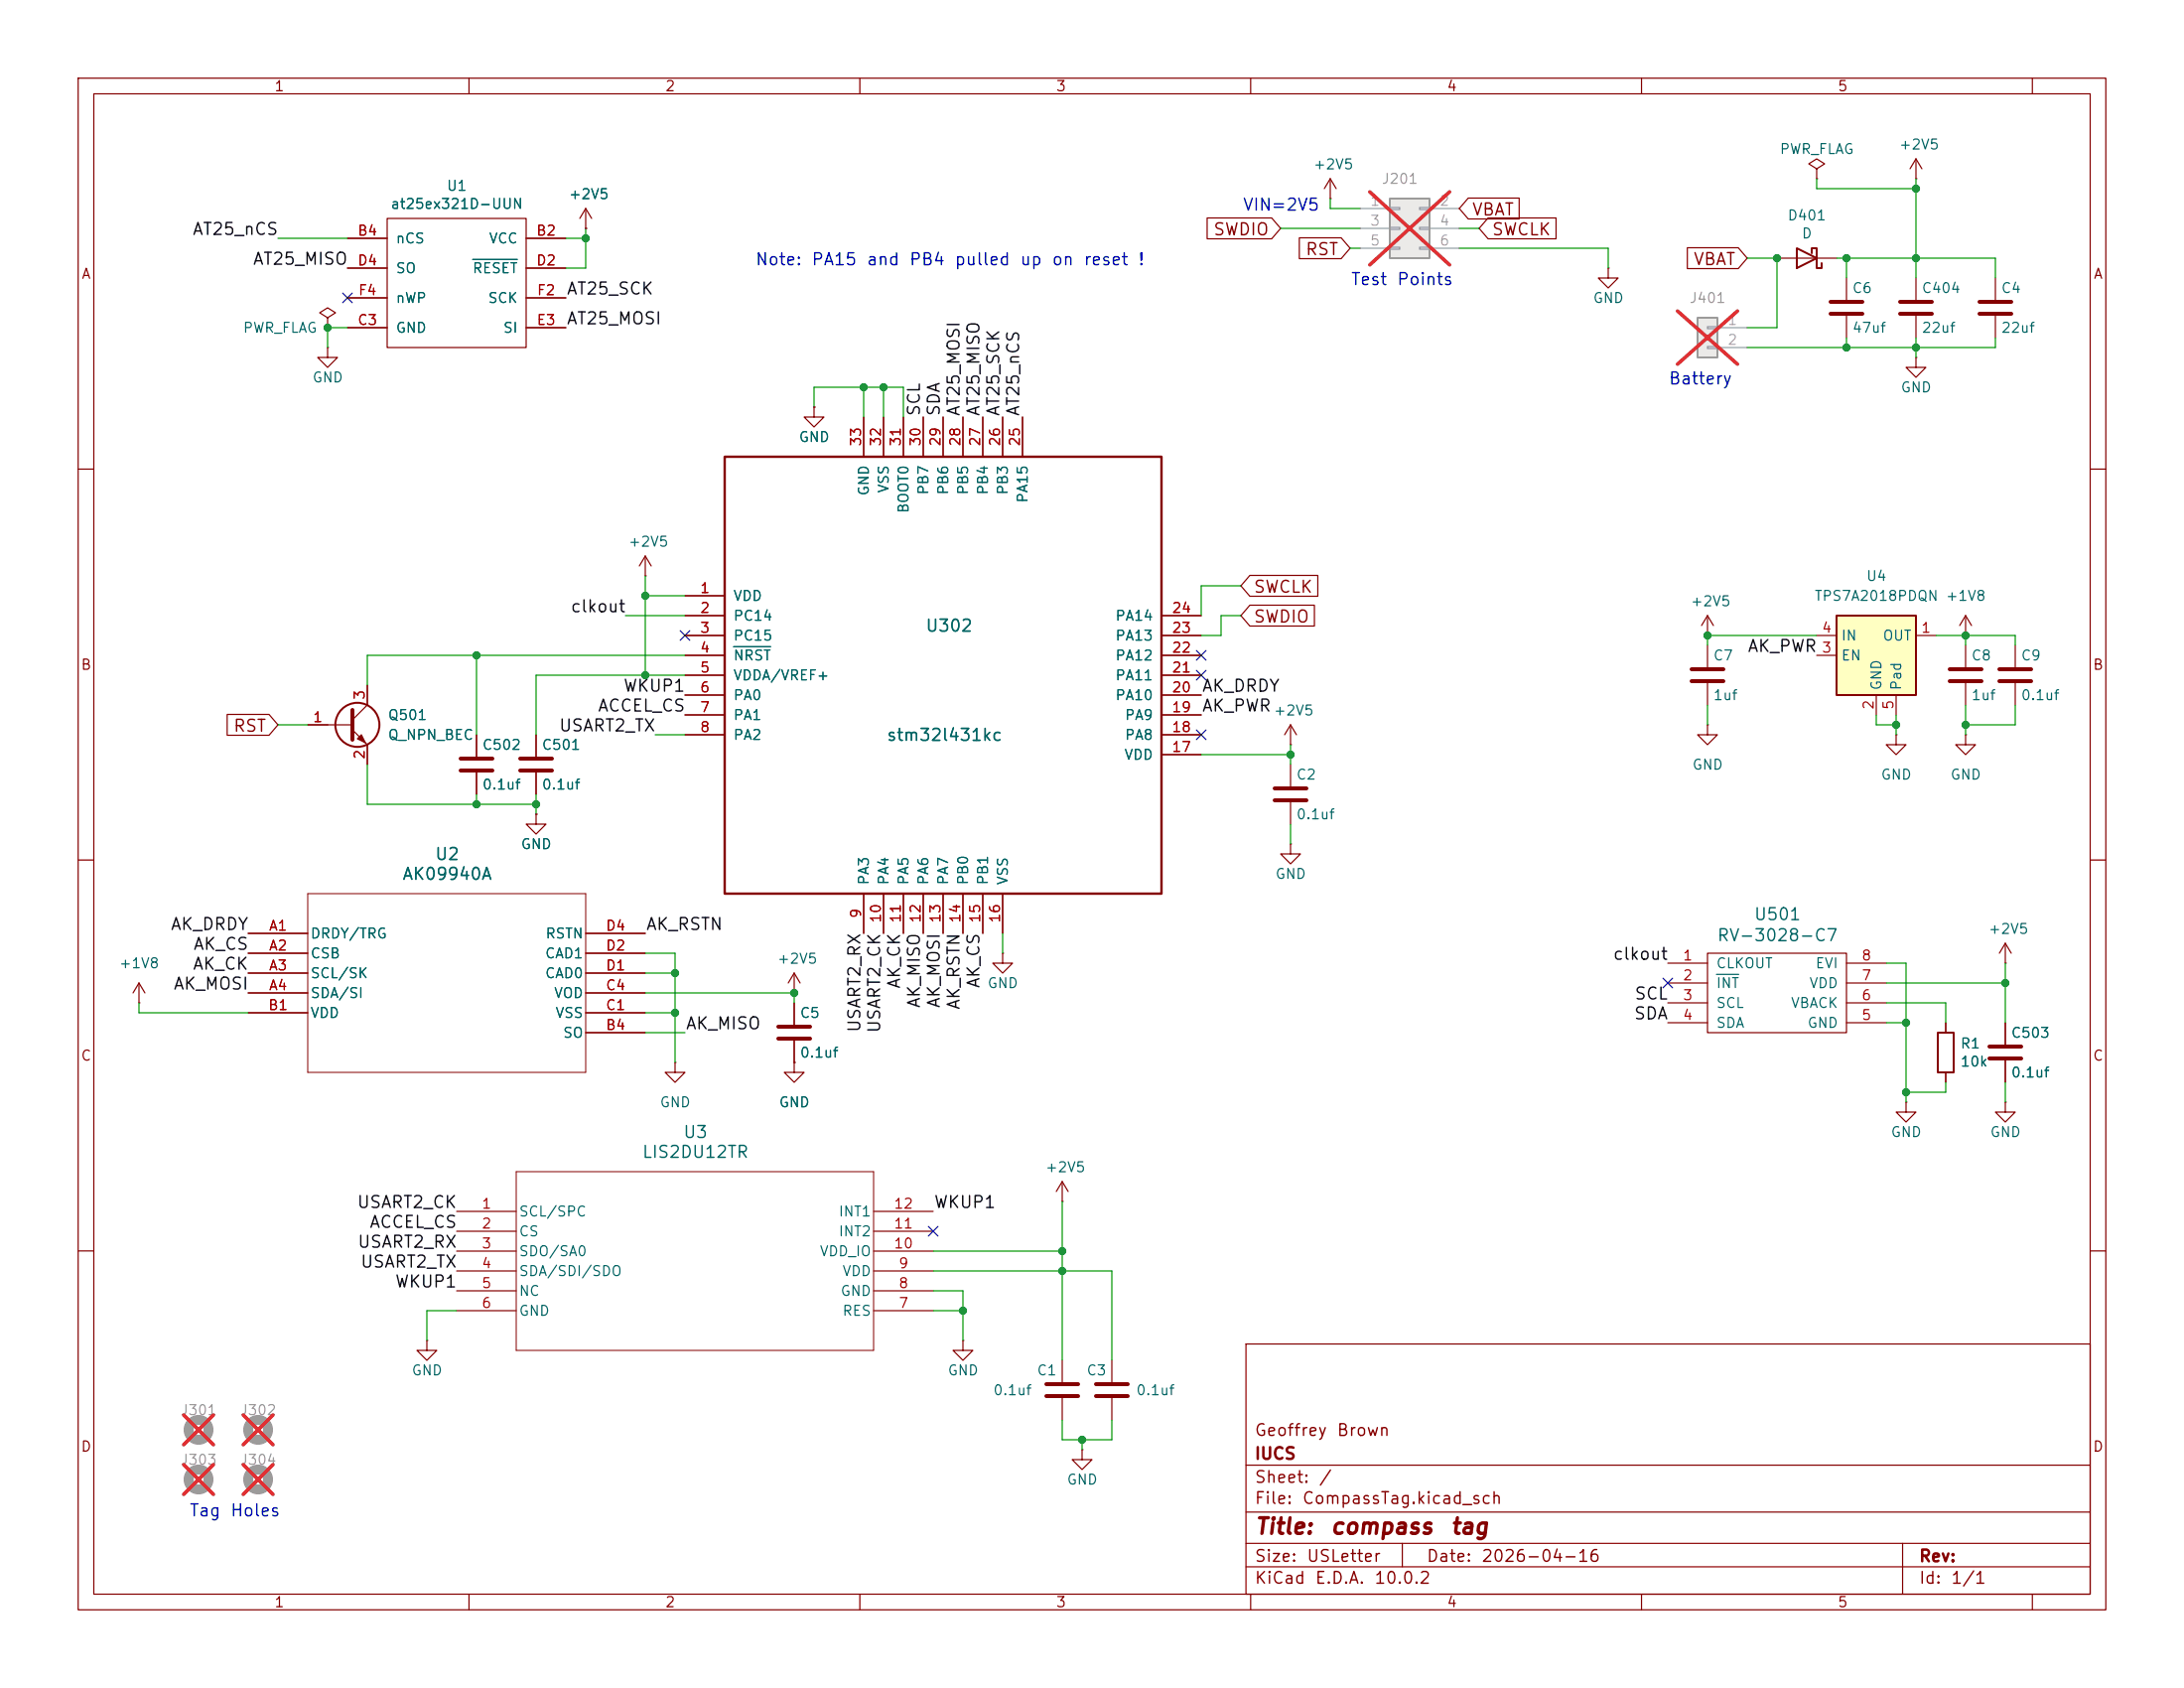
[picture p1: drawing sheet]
<svg xmlns="http://www.w3.org/2000/svg" width="279mm" height="216mm" viewBox="0 0 279 216" stroke-linecap="round" stroke-linejoin="round" font-family="sans-serif">
<g fill="none" stroke="#840000" stroke-width=".15">
<path d="M10 10h259.4v195.9h-259.4zM12 12h255.4v191.9h-255.4zM60 10v2M110 10v2M160 10v2M210 10v2M260 10v2M10 60h2M267.4 60h2M39.4 92.7h5.7M45.1 93.3l1.9 2v2.5M47 87.6v2.6l-1.9 1.9"/>
<path d="M242.6 94v1.3h1.2l-1.2 1.2-1.3-1.2h1.3M242.6 94h.1M251.5 94v1.3h1.2l-1.2 1.2-1.3-1.2h1.3M251.5 94h.1M251.5 82.6v2.7M251.5 87.4v2.8M257.8 82.6v2.7M257.8 87.4v2.8M10 110h2M267.4 110h2M86.4 135.9v1.3h1.2l-1.2 1.2-1.3-1.2h1.3M86.4 135.9h.1"/>
<path d="M10 160h2M159.4 171.9h108v32h-108zM267.4 160h2M159.4 197.4h108M159.4 193.4h108M159.4 187.4h108M179.4 197.4v3M243.4 197.4v6.5M60 203.9v2M110 203.9v2M159.4 200.4h108M160 203.9v2"/>
<path d="M210 203.9v2M260 203.9v2"/>
</g>
<path d="M45.1 90.8v3.8M249.4 85.6h4.1M249.4 87.1h4.1M255.8 85.6h4M255.8 87.1h4" fill="none" stroke="#840000" stroke-width=".51"/>
<circle cx="45.7" cy="92.7" r="2.82" fill="none" stroke="#840000" stroke-width=".25"/>
<path d="M45.7 94.5l.5-.5 .5 1z" fill="#840000" stroke="#840000" stroke-width=".15"/>
<path d="M234.9 78.7h10.2v10.2h-10.2z" fill="#ffffc2"/>
<path d="M234.9 78.7h10.2v10.2h-10.2zM247.9 132.1h2v5.1h-2z" fill="none" stroke="#840000" stroke-width=".25"/>
<g fill="none" stroke="#840000" stroke-width=".15">
<path d="M44.4 30.5h5.1M44.4 34.3h5.1M44.4 38.1h5.1M49.5 27.9h17.8v16.6h-17.8zM67.3 30.5h5.1M67.3 34.3h5.1M67.3 38.1h5.1M74.9 29.2h.1M74.9 26.7l-.7 1.2M74.9 26.7l.8 1.2M74.9 26.7v2.5M245.1 35.6v2.8"/>
<path d="M255.3 35.6v2.8M41.9 44.5v1.2h1.3l-1.3 1.3-1.3-1.3h1.3M41.9 44.5h.1M41.9 40.6l1-.6-1-.6-1 .6 1 .6v1.3M41.9 41.9h.1M44.4 41.9h5.1M67.3 41.9h5.1M104.1 52.1v1.2h1.3l-1.3 1.3-1.2-1.3h1.2M104.1 52.1h.1M110.5 53.3v5.1M113 53.3v5.1M115.6 53.3v5.1"/>
<path d="M118.1 53.3v5.1M120.6 53.3v5.1M123.2 53.3v5.1M125.7 53.3v5.1M128.3 53.3v5.1M130.8 53.3v5.1M245.1 40.4v2.8M255.3 40.4v2.8M82.5 73.7h.1M82.5 71.1l-.7 1.3M82.5 71.1l.8 1.3M82.5 71.1v2.6"/>
<path d="M87.6 76.2h5.1M87.6 78.7h5.1M148.6 78.7h5.1M218.4 78.7l-.7 1.3M218.4 78.7l.8 1.3M218.4 78.7v2.6M251.5 78.7l-.8 1.3M251.5 78.7l.7 1.3M251.5 78.7v2.6M61 94v2.8M61 98.8v2.8M68.6 94v2.8"/>
<path d="M68.6 98.8v2.8M87.6 81.3h5.1M87.6 83.8h5.1M87.6 86.4h5.1M87.6 88.9h5.1M87.6 91.4h5.1M87.6 94h5.1M148.6 81.3h5.1M148.6 83.8h5.1M148.6 86.4h5.1M148.6 88.9h5.1M148.6 91.4h5.1"/>
<path d="M148.6 94h5.1M148.6 96.5h5.1M165.1 95.3h.1M165.1 92.7v2.6M165.1 97.8v2.8M165.1 92.7l-.8 1.3M165.1 92.7l.8 1.3M218.4 92.7v1.3h1.3l-1.3 1.3-1.2-1.3h1.2M218.4 92.7h.1M218.4 81.3h.1M218.4 82.6v2.7M218.4 87.4v2.8"/>
<path d="M232.4 81.3h2.5M232.4 83.8h2.5M240 88.9v2.5M242.6 88.9v2.5M245.1 81.3h2.5M251.5 81.3h.1M68.6 104.1v1.3h1.2l-1.2 1.3-1.3-1.3h1.3M68.6 104.1h.1M110.5 114.3v5.1M113 114.3v5.1M115.6 114.3v5.1M118.1 114.3v5.1"/>
<path d="M120.6 114.3v5.1M123.2 114.3v5.1M125.7 114.3v5.1M128.3 114.3v5.1M165.1 108v1.2h1.3l-1.3 1.3-1.3-1.3h1.3M165.1 108h.1M165.1 102.6v2.8M101.6 127h.1M101.6 124.5v2.5M101.6 128.3v2.8M101.6 133.1v2.8M101.6 124.5l-.8 1.2"/>
<path d="M101.6 124.5l.8 1.2M213.4 123.2h5M213.4 125.7h5M213.4 128.3h5M213.4 130.8h5M218.4 121.9h17.8v10.2h-17.8zM236.2 123.2h5.1M236.2 125.7h5.1M236.2 128.3h5.1M236.2 130.8h5.1M248.9 130.8v1.3M248.9 137.2v1.2"/>
<path d="M256.5 123.2h.1M256.5 120.7v2.5M256.5 130.8v2.8M256.5 135.6v2.8M256.5 120.7l-.7 1.2M256.5 120.7l.8 1.2M243.8 141v1.2h1.3l-1.3 1.3-1.2-1.3h1.2M243.8 141h.1M256.5 141v1.2h1.3l-1.3 1.3-1.2-1.3h1.2M256.5 141h.1M54.6 171.5v1.2h1.3l-1.3 1.3-1.3-1.3h1.3M54.6 171.5h.1"/>
<path d="M123.2 171.5v1.2h1.3l-1.3 1.3-1.3-1.3h1.3M123.2 171.5h.1M135.9 174v2.8M135.9 178.8v2.8M142.2 174v2.8M142.2 178.8v2.8M138.4 185.4v1.3h1.3l-1.3 1.3-1.2-1.3h1.2M138.4 185.4h.1"/>
</g>
<g fill="none" stroke="#840000" stroke-width=".51">
<path d="M243.1 38.6h4M253.2 38.6h4.1M243.1 40.1h4M253.2 40.1h4.1M58.9 97h4.1M58.9 98.6h4.1M66.5 97h4.1M66.5 98.6h4.1M216.4 85.6h4.1M216.4 87.1h4.1M163.1 100.8h4M163.1 102.4h4"/>
<path d="M99.6 131.3h4M99.6 132.8h4M254.5 133.9h4.1M254.5 135.4h4.1M133.9 177h4M133.9 178.6h4M140.2 177h4.1M140.2 178.6h4.1"/>
</g>
<g fill="none" stroke="#9c9b98" stroke-width="1.3">
<circle cx="25.4" cy="189.2" r="1.27"/>
<circle cx="25.4" cy="182.9" r="1.27"/>
<circle cx="33" cy="189.2" r="1.27"/>
<circle cx="33" cy="182.9" r="1.27"/>
</g>
<path d="M23.5 181l3.8 3.8M23.5 187.3l3.8 3.8M27.3 181l-3.8 3.8M27.3 187.3l-3.8 3.8M31.1 181l3.8 3.8M31.1 187.3l3.8 3.8M34.9 181l-3.8 3.8M34.9 187.3l-3.8 3.8" fill="none" stroke="#e12e31" stroke-width=".46"/>
<path d="M92.7 58.4h55.9v55.9h-55.9z" fill="none" stroke="#840000" stroke-width=".3"/>
<path d="M60.5 33.2h5.7M93.9 82.7h4.7M219.6 124.6h2.8" fill="none" stroke="#006464" stroke-width=".15"/>
<path d="M217.2 40.6h2.5v5.1h-2.5z" fill="#ebeae8"/>
<path d="M217.2 40.6h2.5v5.1h-2.5z" fill="none" stroke="#9c9b98" stroke-width=".25"/>
<path d="M218.4 41.8h1.3v.2h-1.3zM218.4 44.3h1.3v.3h-1.3zM219.7 41.9h3.8M219.7 44.5h3.8" fill="none" stroke="#9c9b98" stroke-width=".15"/>
<path d="M214.6 39.8l7.7 6.8M222.3 39.8l-7.7 6.8" fill="none" stroke="#e12e31" stroke-width=".46"/>
<g fill="none" stroke="#840000" stroke-width=".15">
<path d="M170.2 25.4h.1M170.2 22.9l-.8 1.2M170.2 22.9l.7 1.2M170.2 22.9v2.5M205.7 34.3v1.3h1.3l-1.3 1.2-1.2-1.2h1.2M205.7 34.3h.1M227.3 33h7.6M232.4 21.6l1-.6-1-.7-1 .7 1 .6v1.3M232.4 22.9h.1M236.2 35.6v2.8M245.1 22.9h.1M245.1 20.3l-.8 1.3"/>
<path d="M245.1 20.3l.8 1.3M245.1 20.3v2.6M236.2 40.4v2.8M245.1 45.7v1.3h1.3l-1.3 1.3-1.3-1.3h1.3M245.1 45.7h.1M31.7 119.4h7.7M74.9 119.4h7.6M17.8 128.3h.1M17.8 125.7l-.8 1.3M17.8 125.7l.7 1.3M17.8 125.7v2.6M31.7 121.9h7.7"/>
<path d="M31.7 124.5h7.7M31.7 127h7.7M31.7 129.5h7.7M74.9 121.9h7.6M74.9 124.5h7.6M74.9 127h7.6M74.9 129.5h7.6M74.9 132.1h7.6M128.3 121.9v1.3h1.2l-1.2 1.3-1.3-1.3h1.3M128.3 121.9h.1M58.4 157.5h7.6M58.4 154.9h7.6"/>
<path d="M111.8 157.5h7.6M111.8 154.9h7.6M135.9 153.7h.1M135.9 151.1l-.8 1.3M135.9 151.1l.8 1.3M135.9 151.1v2.6M58.4 160h7.6M58.4 162.6h7.6M58.4 165.1h7.6M58.4 167.6h7.6M111.8 160h7.6M111.8 162.6h7.6"/>
<path d="M111.8 165.1h7.6M111.8 167.6h7.6"/>
</g>
<path d="M39.4 114.3h35.5v22.9h-35.5zM66 149.9h45.8v22.8h-45.8z" fill="none" stroke="#840000" stroke-width=".13"/>
<path d="M229.9 31.8l2.5 1.2-2.5 1.3zM231.8 32.4v-.6h.6v2.5h.6v-.6" fill="none" stroke="#840000" stroke-width=".25"/>
<path d="M234.2 38.6h4.1M234.2 40.1h4.1" fill="none" stroke="#840000" stroke-width=".51"/>
<path d="M177.8 25.4h5.1v7.6h-5.1z" fill="#ebeae8"/>
<path d="M177.8 25.4h5.1v7.6h-5.1z" fill="none" stroke="#9c9b98" stroke-width=".25"/>
<path d="M174 26.7h3.8M174 29.2h3.8M174 31.8h3.8M177.8 26.5h1.3v.3h-1.3zM177.8 29.1h1.3v.2h-1.3zM177.8 31.6h1.3v.3h-1.3zM181.6 26.5h1.3v.3h-1.3zM181.6 29.1h1.3v.2h-1.3zM181.6 31.6h1.3v.3h-1.3zM182.9 26.7h3.8M182.9 29.2h3.8M182.9 31.8h3.8" fill="none" stroke="#9c9b98" stroke-width=".15"/>
<path d="M175.2 24.5l10.2 9.4M185.4 24.5l-10.2 9.4" fill="none" stroke="#e12e31" stroke-width=".46"/>
<g fill="none" stroke="#840000" stroke-width=".15">
<path d="M44.4 30.5h5.1M44.4 34.3h5.1M44.4 38.1h5.1M67.3 30.5h5.1M67.3 34.3h5.1M67.3 38.1h5.1M74.9 29.2h.1M154.4 27.9h8.3l1.1 1.3-1.1 1.3h-8.3zM166.2 30.4h5.4l1.1 1.4-1.1 1.3h-5.4zM187.8 25.3h6.6v2.7h-6.6l-1.1-1.3zM190.4 27.9h8.7v2.6h-8.7l-1.2-1.3zM215.9 31.7h6.5l1.1 1.3-1.1 1.4h-6.5z"/>
<path d="M44.4 41.9h5.1M67.3 41.9h5.1M104.1 52.1h.1M110.5 53.3v5.1M113 53.3v5.1M115.6 53.3v5.1M118.1 53.3v5.1M120.6 53.3v5.1M123.2 53.3v5.1M125.7 53.3v5.1M128.3 53.3v5.1M130.8 53.3v5.1"/>
<path d="M87.6 76.2h5.1M87.6 78.7h5.1M148.6 78.7h5.1M159.9 73.6h8.7v2.7h-8.7l-1.2-1.4zM159.9 77.4h8.3v2.7h-8.3l-1.2-1.4zM29.1 91.4h5.3l1.2 1.3-1.2 1.3h-5.3zM39.4 92.7h2.5M47 87.6v2.6M47 95.3v2.5M61 94v2.8M61 98.8v2.8M68.6 94v2.8"/>
<path d="M68.6 98.8v2.8M87.6 81.3h5.1M87.6 83.8h5.1M87.6 86.4h5.1M87.6 88.9h5.1M87.6 91.4h5.1M87.6 94h5.1M148.6 81.3h5.1M148.6 83.8h5.1M148.6 86.4h5.1M148.6 88.9h5.1M148.6 91.4h5.1"/>
<path d="M148.6 94h5.1M148.6 96.5h5.1M31.7 119.4h7.7M68.6 104.1h.1M74.9 119.4h7.6M110.5 114.3v5.1M113 114.3v5.1M115.6 114.3v5.1M118.1 114.3v5.1M120.6 114.3v5.1M123.2 114.3v5.1M125.7 114.3v5.1"/>
<path d="M128.3 114.3v5.1M31.7 121.9h7.7M31.7 124.5h7.7M31.7 127h7.7M31.7 129.5h7.7M74.9 121.9h7.6M74.9 124.5h7.6M74.9 127h7.6M74.9 129.5h7.6M74.9 132.1h7.6M101.6 135.9v1.3h1.3l-1.3 1.2-1.3-1.2h1.3M101.6 135.9h.1"/>
<path d="M101.6 128.3v2.8M101.6 133.1v2.8M248.9 130.8v1.3M248.9 137.2v1.2M256.5 130.8v2.8M256.5 135.6v2.8"/>
</g>
<g fill="none" stroke="#009600" stroke-width=".15">
<path d="M35.6 30.5h8.8M72.4 30.5h2.5M74.9 29.2v5.1h-2.5M163.8 29.2h10.2M170.2 25.4v1.3h3.8M172.7 31.8h1.3M186.7 29.2h2.5M186.7 31.8h19v2.5M223.5 33h3.8v8.9h-3.8M232.4 22.9v1.2h12.7M234.9 33h20.4v2.6M236.2 33v2.6"/>
<path d="M245.1 22.9v12.7M44.4 41.9h-2.5v2.6M104.1 52.1v-2.6h11.5v3.8M110.5 49.5v3.8M113 49.5v3.8M236.2 43.2v1.3M245.1 43.2v2.5M255.3 43.2v1.3h-31.8M80 78.7h7.6M82.5 73.7v12.7M82.5 76.2h5.1M158.7 78.7h-2.5v2.6h-2.5"/>
<path d="M158.7 74.9h-5v3.8M35.6 92.7h3.8M47 97.8v5.1h21.6M61 83.8v10.2M83.8 94h3.8M87.6 83.8h-40.6v3.8M87.6 86.4h-19v7.6M153.7 96.5h11.4M165.1 95.3v2.5M218.4 90.2v2.5M232.4 81.3h-14v1.3M240 91.4v1.3h2.6"/>
<path d="M242.6 91.4v2.6M247.6 81.3h10.2v1.3M251.5 81.3v1.3M251.5 90.2v3.8M257.8 90.2v2.5h-6.3M61 101.6v1.3M68.6 101.6v2.5M128.3 119.4v2.5M165.1 105.4v2.6M17.8 128.3v1.2h13.9M82.5 127h19.1v1.3M82.5 132.1h5.1"/>
<path d="M82.5 121.9h3.9v14M82.5 124.5h3.9M82.5 129.5h3.9M241.3 123.2h2.5v17.8M241.3 128.3h7.6v2.5M241.3 130.8h2.5M241.3 125.7h15.2M248.9 138.4v1.3h-5.1M256.5 123.2v7.6M256.5 138.4v2.6M135.9 153.7v20.3M58.4 167.6h-3.8v3.9"/>
<path d="M119.4 165.1h3.8v6.4M119.4 167.6h3.8M119.4 162.6h22.8v11.4M119.4 160h16.5M135.9 181.6v2.6h6.3v-2.6M138.4 184.2v1.2"/>
</g>
<g fill="none" stroke="#000084" stroke-width=".15">
<path d="M43.8 37.5l1.3 1.2M45.1 37.5l-1.3 1.2M87 80.7l1.2 1.2M88.2 80.7l-1.2 1.2M153.1 93.4l1.2 1.2M153.1 85.8l1.2 1.2M153.1 83.2l1.2 1.2M154.3 93.4l-1.2 1.2M154.3 85.8l-1.2 1.2M154.3 83.2l-1.2 1.2M212.8 125.1l1.2 1.2M214 125.1l-1.2 1.2"/>
<path d="M118.8 156.9l1.2 1.2M120 156.9l-1.2 1.2"/>
</g>
<path d="M60.5 33.2h5.7M93.9 82.7h4.7" fill="none" stroke="#006464" stroke-width=".15"/>
<g fill="#009600" stroke="#009600" stroke-width=".13">
<circle cx="110.5" cy="49.5" r=".46"/>
<circle cx="113" cy="49.5" r=".46"/>
<circle cx="74.9" cy="30.5" r=".46"/>
<circle cx="86.4" cy="129.5" r=".46"/>
<circle cx="61" cy="102.9" r=".46"/>
<circle cx="68.6" cy="102.9" r=".46"/>
<circle cx="101.6" cy="127" r=".46"/>
<circle cx="86.4" cy="124.5" r=".46"/>
<circle cx="123.2" cy="167.6" r=".46"/>
<circle cx="135.9" cy="160" r=".46"/>
<circle cx="135.9" cy="162.6" r=".46"/>
<circle cx="138.4" cy="184.2" r=".46"/>
<circle cx="61" cy="83.8" r=".46"/>
<circle cx="82.5" cy="86.4" r=".46"/>
<circle cx="82.5" cy="76.2" r=".46"/>
<circle cx="41.9" cy="41.9" r=".46"/>
<circle cx="236.2" cy="33" r=".46"/>
<circle cx="245.1" cy="24.1" r=".46"/>
<circle cx="245.1" cy="33" r=".46"/>
<circle cx="236.2" cy="44.5" r=".46"/>
<circle cx="245.1" cy="44.5" r=".46"/>
<circle cx="227.3" cy="33" r=".46"/>
<circle cx="243.8" cy="130.8" r=".46"/>
<circle cx="243.8" cy="139.7" r=".46"/>
<circle cx="256.5" cy="125.7" r=".46"/>
<circle cx="165.1" cy="96.5" r=".46"/>
<circle cx="218.4" cy="81.3" r=".46"/>
<circle cx="242.6" cy="92.7" r=".46"/>
<circle cx="251.5" cy="92.7" r=".46"/>
<circle cx="251.5" cy="81.3" r=".46"/>
</g>
<g font-size="2" fill="#840000">
<text x="160.4" y="196.7">Title:</text>
<text x="170.1" y="196.7">compass</text>
<text x="185.4" y="196.7">tag</text>
</g>
<g font-size="1.5" fill="#0000c2">
<text x="158.9" y="27.3">VIN=2V5</text>
<text x="96.5" y="34.3">Note:</text>
<text x="103.7" y="34.3">PA15</text>
<text x="110.8" y="34.3">and</text>
<text x="116.2" y="34.3">PB4</text>
<text x="122" y="34.3">pulled</text>
<text x="130.4" y="34.3">up</text>
<text x="134.4" y="34.3">on</text>
<text x="138.5" y="34.3">reset</text>
<text x="145.5" y="34.3">!</text>
<text x="172.7" y="36.9">Test</text>
<text x="178.6" y="36.9">Points</text>
<text x="213.4" y="49.6">Battery</text>
<text x="24.1" y="194.3">Tag</text>
<text x="29.4" y="194.3">Holes</text>
</g>
<g font-size="1.5" fill="#840000">
<text x="188.2" y="27.9">VBAT</text>
<text x="155.1" y="30.5">SWDIO</text>
<text x="166.9" y="33">RST</text>
<text x="190.8" y="30.5">SWCLK</text>
<text x="216.5" y="34.3">VBAT</text>
<text x="160.3" y="76.2">SWCLK</text>
<text x="160.3" y="80">SWDIO</text>
<text x="29.7" y="94">RST</text>
<text x="160.4" y="184">Geoffrey</text>
<text x="170.9" y="184">Brown</text>
<text x="160.4" y="190">Sheet:</text>
<text x="160.4" y="187">IUCS</text>
<text x="168.6" y="190">/</text>
<text x="160.4" y="192.7">File:</text>
<text x="166.5" y="192.7">CompassTag.kicad_sch</text>
<text x="160.4" y="202.9">KiCad</text>
<text x="160.4" y="200.1">Size:</text>
<text x="167.1" y="200.1">USLetter</text>
<text x="168.1" y="202.9">E.D.A.</text>
<text x="175.7" y="202.9">10.0.2</text>
<text x="182.4" y="200.1">Date:</text>
<text x="189.4" y="200.1">2026-04-16</text>
<text x="245.4" y="200.1">Rev:</text>
<text x="245.4" y="202.9">Id:</text>
<text x="249.5" y="202.9">1/1</text>
</g>
<g font-size="1.5" fill="#0f0f0f">
<text x="24.5" y="30.4">AT25_nCS</text>
<text x="32.3" y="34.3">AT25_MISO</text>
<text x="72.4" y="41.9">AT25_MOSI</text>
<text x="72.4" y="38.1">AT25_SCK</text>
<text x="118.1" y="53.3" transform="rotate(-90 118.1 53.3)">SCL</text>
<text x="120.6" y="53.3" transform="rotate(-90 120.6 53.3)">SDA</text>
<text x="123.2" y="53.3" transform="rotate(-90 123.2 53.3)">AT25_MOSI</text>
<text x="125.7" y="53.3" transform="rotate(-90 125.7 53.3)">AT25_MISO</text>
<text x="128.2" y="53.3" transform="rotate(-90 128.2 53.3)">AT25_SCK</text>
<text x="130.8" y="53.3" transform="rotate(-90 130.8 53.3)">AT25_nCS</text>
<text x="72.9" y="78.7">clkout</text>
<text x="223.5" y="83.8">AK_PWR</text>
<text x="79.6" y="88.9">WKUP1</text>
<text x="153.7" y="88.9">AK_DRDY</text>
<text x="71.4" y="93.9">USART2_TX</text>
<text x="76.4" y="91.4">ACCEL_CS</text>
<text x="153.7" y="91.4">AK_PWR</text>
<text x="21.7" y="119.3">AK_DRDY</text>
<text x="82.5" y="119.3">AK_RSTN</text>
<text x="24.6" y="124.4">AK_CK</text>
<text x="24.6" y="121.9">AK_CS</text>
<text x="206.2" y="123.2">clkout</text>
<text x="22.1" y="127">AK_MOSI</text>
<text x="115.5" y="126.6" transform="rotate(-90 115.5 126.6)">AK_CK</text>
<text x="118.1" y="129" transform="rotate(-90 118.1 129)">AK_MISO</text>
<text x="120.6" y="129" transform="rotate(-90 120.6 129)">AK_MOSI</text>
<text x="123.2" y="129.3" transform="rotate(-90 123.2 129.3)">AK_RSTN</text>
<text x="125.7" y="126.5" transform="rotate(-90 125.7 126.5)">AK_CS</text>
<text x="208.9" y="130.8">SDA</text>
<text x="209" y="128.2">SCL</text>
<text x="87.6" y="132">AK_MISO</text>
<text x="110.5" y="132.2" transform="rotate(-90 110.5 132.2)">USART2_RX</text>
<text x="113" y="132.2" transform="rotate(-90 113 132.2)">USART2_CK</text>
<text x="45.6" y="154.9">USART2_CK</text>
<text x="119.4" y="154.9">WKUP1</text>
<text x="45.6" y="160">USART2_RX</text>
<text x="47.2" y="157.4">ACCEL_CS</text>
<text x="46" y="162.5">USART2_TX</text>
<text x="50.4" y="165.1">WKUP1</text>
</g>
<g font-size="1.5" fill="#006464">
<text x="118.3" y="81.2">U302</text>
<text x="113.3" y="95.1">stm32l431kc</text>
<text x="51.4" y="112.9">AK09940A</text>
<text x="55.5" y="110.4">U2</text>
<text x="224.3" y="118.1">U501</text>
<text x="219.6" y="120.8">RV-3028-C7</text>
<text x="82" y="148.5">LIS2DU12TR</text>
<text x="87.3" y="145.9">U3</text>
</g>
<g font-size="1.3" fill="#840000">
<text x="35" y="12">1</text>
<text x="85" y="12">2</text>
<text x="135" y="12">3</text>
<text x="185" y="12">4</text>
<text x="235" y="12">5</text>
<text x="10.3" y="36">A</text>
<text x="267.7" y="36">A</text>
<text x="10.3" y="86">B</text>
<text x="267.7" y="86">B</text>
<text x="10.3" y="136">C</text>
<text x="267.7" y="136">C</text>
<text x="10.3" y="186">D</text>
<text x="267.7" y="186">D</text>
<text x="35" y="205.9">1</text>
<text x="85" y="205.9">2</text>
<text x="135" y="205.9">3</text>
<text x="185" y="205.9">4</text>
<text x="235" y="205.9">5</text>
</g>
<g font-size="1.3" fill="#006464">
<text x="167.9" y="22">+2V5</text>
<text x="227.6" y="20">PWR_FLAG</text>
<text x="242.8" y="19.4">+2V5</text>
<text x="49.9" y="27">at25ex321D-UUN</text>
<text x="57" y="24.7">U1</text>
<text x="72.7" y="25.8">+2V5</text>
<text x="228.6" y="28.5">D401</text>
<text x="50.5" y="31.5">nCS</text>
<text x="50.5" y="35.3">SO</text>
<text x="60.3" y="35.3">RESET</text>
<text x="62.5" y="31.5">VCC</text>
<text x="230.4" y="30.8">D</text>
<text x="50.5" y="39.1">nWP</text>
<text x="62.3" y="39.1">SCK</text>
<text x="203.7" y="39.1">GND</text>
<text x="236.9" y="37.8">C6</text>
<text x="245.8" y="37.8">C404</text>
<text x="255.9" y="37.8">C4</text>
<text x="31" y="42.9">PWR_FLAG</text>
<text x="50.5" y="42.9">GND</text>
<text x="64.3" y="42.9">SI</text>
<text x="236.9" y="42.9">47uf</text>
<text x="245.8" y="42.9">22uf</text>
<text x="255.9" y="42.9">22uf</text>
<text x="39.9" y="49.2">GND</text>
<text x="243.1" y="50.5">GND</text>
<text x="102.1" y="56.9">GND</text>
<text x="111.5" y="63.5" transform="rotate(-90 111.5 63.5)">GND</text>
<text x="114" y="63.1" transform="rotate(-90 114 63.1)">VSS</text>
<text x="116.5" y="65.7" transform="rotate(-90 116.5 65.7)">BOOT0</text>
<text x="119.1" y="63.4" transform="rotate(-90 119.1 63.4)">PB7</text>
<text x="121.6" y="63.4" transform="rotate(-90 121.6 63.4)">PB6</text>
<text x="124.2" y="63.4" transform="rotate(-90 124.2 63.4)">PB5</text>
<text x="126.7" y="63.4" transform="rotate(-90 126.7 63.4)">PB4</text>
<text x="129.2" y="63.4" transform="rotate(-90 129.2 63.4)">PB3</text>
<text x="131.8" y="64.4" transform="rotate(-90 131.8 64.4)">PA15</text>
<text x="80.3" y="70.2">+2V5</text>
<text x="93.7" y="77.2">VDD</text>
<text x="216.2" y="77.9">+2V5</text>
<text x="232" y="77.2">TPS7A2018PDQN +1V8</text>
<text x="238.7" y="74.6">U4</text>
<text x="93.7" y="79.7">PC14</text>
<text x="93.7" y="82.3">PC15</text>
<text x="142.6" y="82.3">PA13</text>
<text x="142.6" y="79.7">PA14</text>
<text x="235.5" y="82.3">IN</text>
<text x="240.8" y="82.3">OUT</text>
<text x="93.7" y="84.8">NRST</text>
<text x="93.7" y="87.3">VDDA/VREF+</text>
<text x="93.7" y="89.9">PA0</text>
<text x="142.6" y="89.9">PA10</text>
<text x="142.6" y="87.3">PA11</text>
<text x="142.6" y="84.8">PA12</text>
<text x="219.1" y="84.8">C7</text>
<text x="219.1" y="89.9">1uf</text>
<text x="235.5" y="84.8">EN</text>
<text x="241" y="88.4" transform="rotate(-90 241 88.4)">GND</text>
<text x="243.5" y="88.4" transform="rotate(-90 243.5 88.4)">Pad</text>
<text x="252.1" y="84.8">C8</text>
<text x="252.1" y="89.9">1uf</text>
<text x="258.5" y="84.8">C9</text>
<text x="258.5" y="89.9">0.1uf</text>
<text x="49.5" y="95">Q_NPN_BEC</text>
<text x="49.5" y="92.4">Q501</text>
<text x="93.7" y="92.4">PA1</text>
<text x="93.7" y="95">PA2</text>
<text x="143.8" y="95">PA8</text>
<text x="143.8" y="92.4">PA9</text>
<text x="162.8" y="91.8">+2V5</text>
<text x="61.6" y="96.2">C502</text>
<text x="61.6" y="101.3">0.1uf</text>
<text x="69.2" y="96.2">C501</text>
<text x="69.2" y="101.3">0.1uf</text>
<text x="143.7" y="97.5">VDD</text>
<text x="165.7" y="100">C2</text>
<text x="216.4" y="98.8">GND</text>
<text x="240.5" y="100">GND</text>
<text x="249.4" y="100">GND</text>
<text x="165.7" y="105.1">0.1uf</text>
<text x="66.5" y="108.9">GND</text>
<text x="111.5" y="113.3" transform="rotate(-90 111.5 113.3)">PA3</text>
<text x="114" y="113.3" transform="rotate(-90 114 113.3)">PA4</text>
<text x="116.5" y="113.3" transform="rotate(-90 116.5 113.3)">PA5</text>
<text x="119.1" y="113.3" transform="rotate(-90 119.1 113.3)">PA6</text>
<text x="121.6" y="113.3" transform="rotate(-90 121.6 113.3)">PA7</text>
<text x="124.2" y="113.3" transform="rotate(-90 124.2 113.3)">PB0</text>
<text x="126.7" y="113.3" transform="rotate(-90 126.7 113.3)">PB1</text>
<text x="129.2" y="113.3" transform="rotate(-90 129.2 113.3)">VSS</text>
<text x="163.1" y="112.7">GND</text>
<text x="254.3" y="119.8">+2V5</text>
<text x="15.1" y="124.2">+1V8</text>
<text x="39.6" y="120.4">DRDY/TRG</text>
<text x="39.6" y="122.9">CSB</text>
<text x="39.6" y="125.4">SCL/SK</text>
<text x="69.6" y="125.4">CAD0</text>
<text x="69.6" y="122.9">CAD1</text>
<text x="69.7" y="120.4">RSTN</text>
<text x="99.3" y="123.6">+2V5</text>
<text x="219.5" y="124.2">CLKOUT</text>
<text x="232.2" y="124.2">EVI</text>
<text x="39.6" y="128">SDA/SI</text>
<text x="39.6" y="130.5">VDD</text>
<text x="70.8" y="128">VOD</text>
<text x="71" y="130.5">VSS</text>
<text x="102.2" y="130.5">C5</text>
<text x="126.2" y="126.7">GND</text>
<text x="219.5" y="126.7">INT</text>
<text x="219.5" y="129.2">SCL</text>
<text x="219.5" y="131.8">SDA</text>
<text x="229" y="129.2">VBACK</text>
<text x="231.1" y="131.8">GND</text>
<text x="231.4" y="126.7">VDD</text>
<text x="71.9" y="133.1">SO</text>
<text x="102.2" y="135.6">0.1uf</text>
<text x="250.7" y="134.4">R1</text>
<text x="250.7" y="136.7">10k</text>
<text x="257.2" y="133.1">C503</text>
<text x="84.3" y="141.9">GND</text>
<text x="99.6" y="141.9">GND</text>
<text x="257.2" y="138.1">0.1uf</text>
<text x="241.8" y="145.8">GND</text>
<text x="254.5" y="145.8">GND</text>
<text x="66.3" y="155.9">SCL/SPC</text>
<text x="107.2" y="155.9">INT1</text>
<text x="133.6" y="150.2">+2V5</text>
<text x="66.3" y="161">SDO/SA0</text>
<text x="66.3" y="158.5">CS</text>
<text x="104.8" y="161">VDD_IO</text>
<text x="107.2" y="158.5">INT2</text>
<text x="66.3" y="163.5">SDA/SDI/SDO</text>
<text x="66.3" y="166.1">NC</text>
<text x="107.4" y="166.1">GND</text>
<text x="107.7" y="163.5">VDD</text>
<text x="66.3" y="168.6">GND</text>
<text x="107.7" y="168.6">RES</text>
<text x="52.6" y="176.2">GND</text>
<text x="121.2" y="176.2">GND</text>
<text x="127" y="178.8">0.1uf</text>
<text x="132.6" y="176.2">C1</text>
<text x="138.9" y="176.2">C3</text>
<text x="145.3" y="178.8">0.1uf</text>
<text x="136.4" y="190.2">GND</text>
</g>
<g font-size="1.3" fill="#939391">
<text x="176.7" y="23.8">J201</text>
<text x="216" y="39.1">J401</text>
<text x="23" y="181.3">J301</text>
<text x="30.6" y="181.3">J302</text>
<text x="23" y="187.7">J303</text>
<text x="30.6" y="187.7">J304</text>
</g>
<g font-size="1.3" fill="#a5a4a2">
<text x="175.2" y="26.6">1</text>
<text x="175.2" y="29.2">3</text>
<text x="184.1" y="26.6">2</text>
<text x="184.1" y="29.2">4</text>
<text x="175.2" y="31.7">5</text>
<text x="184.1" y="31.7">6</text>
<text x="220.9" y="41.9">1</text>
<text x="220.9" y="44.4">2</text>
</g>
<g font-size="1.3" fill="#a90000">
<text x="45.6" y="30.5">B4</text>
<text x="45.6" y="34.3">D4</text>
<text x="68.5" y="30.5">B2</text>
<text x="68.5" y="34.3">D2</text>
<text x="45.6" y="41.9">C3</text>
<text x="45.7" y="38.1">F4</text>
<text x="68.6" y="41.9">E3</text>
<text x="68.6" y="38.1">F2</text>
<text x="110.5" y="57.2" transform="rotate(-90 110.5 57.2)">33</text>
<text x="113" y="57.2" transform="rotate(-90 113 57.2)">32</text>
<text x="115.5" y="57.2" transform="rotate(-90 115.5 57.2)">31</text>
<text x="118.1" y="57.2" transform="rotate(-90 118.1 57.2)">30</text>
<text x="120.6" y="57.2" transform="rotate(-90 120.6 57.2)">29</text>
<text x="123.2" y="57.2" transform="rotate(-90 123.2 57.2)">28</text>
<text x="125.7" y="57.2" transform="rotate(-90 125.7 57.2)">27</text>
<text x="128.2" y="57.2" transform="rotate(-90 128.2 57.2)">26</text>
<text x="130.8" y="57.2" transform="rotate(-90 130.8 57.2)">25</text>
<text x="89.5" y="76.2">1</text>
<text x="89.5" y="78.7">2</text>
<text x="89.5" y="81.3">3</text>
<text x="89.5" y="83.8">4</text>
<text x="149.8" y="83.8">22</text>
<text x="149.8" y="81.3">23</text>
<text x="149.8" y="78.7">24</text>
<text x="233" y="83.8">3</text>
<text x="233" y="81.3">4</text>
<text x="245.7" y="81.3">1</text>
<text x="47" y="89.6" transform="rotate(-90 47 89.6)">3</text>
<text x="89.5" y="86.3">5</text>
<text x="89.5" y="88.9">6</text>
<text x="149.8" y="88.9">20</text>
<text x="149.8" y="86.3">21</text>
<text x="39.9" y="92.7">1</text>
<text x="89.5" y="91.4">7</text>
<text x="89.5" y="94">8</text>
<text x="149.8" y="94">18</text>
<text x="149.8" y="91.4">19</text>
<text x="240" y="90.9" transform="rotate(-90 240 90.9)">2</text>
<text x="242.5" y="90.9" transform="rotate(-90 242.5 90.9)">5</text>
<text x="47" y="97.2" transform="rotate(-90 47 97.2)">2</text>
<text x="149.8" y="96.5">17</text>
<text x="34.3" y="119.4">A1</text>
<text x="77.4" y="119.4">D4</text>
<text x="110.5" y="117.5" transform="rotate(-90 110.5 117.5)">9</text>
<text x="113" y="118.2" transform="rotate(-90 113 118.2)">10</text>
<text x="115.5" y="118.2" transform="rotate(-90 115.5 118.2)">11</text>
<text x="118.1" y="118.2" transform="rotate(-90 118.1 118.2)">12</text>
<text x="120.6" y="118.2" transform="rotate(-90 120.6 118.2)">13</text>
<text x="123.2" y="118.2" transform="rotate(-90 123.2 118.2)">14</text>
<text x="125.7" y="118.2" transform="rotate(-90 125.7 118.2)">15</text>
<text x="128.2" y="118.2" transform="rotate(-90 128.2 118.2)">16</text>
<text x="34.3" y="121.9">A2</text>
<text x="34.3" y="124.4">A3</text>
<text x="77.4" y="124.4">D1</text>
<text x="77.4" y="121.9">D2</text>
<text x="215.2" y="123.2">1</text>
<text x="215.2" y="125.7">2</text>
<text x="238.1" y="125.7">7</text>
<text x="238.1" y="123.2">8</text>
<text x="34.2" y="129.5">B1</text>
<text x="34.3" y="127">A4</text>
<text x="77.4" y="129.5">C1</text>
<text x="77.4" y="127">C4</text>
<text x="215.2" y="128.2">3</text>
<text x="215.2" y="130.8">4</text>
<text x="238.1" y="130.8">5</text>
<text x="238.1" y="128.2">6</text>
<text x="77.4" y="132.1">B4</text>
<text x="61.5" y="154.9">1</text>
<text x="114.3" y="154.9">12</text>
<text x="61.5" y="160">3</text>
<text x="61.5" y="157.5">2</text>
<text x="114.3" y="157.5">11</text>
<text x="114.3" y="160">10</text>
<text x="61.5" y="162.5">4</text>
<text x="61.5" y="165.1">5</text>
<text x="61.5" y="167.6">6</text>
<text x="114.9" y="162.5">9</text>
<text x="114.9" y="167.6">7</text>
<text x="114.9" y="165.1">8</text>
</g>
</svg>
